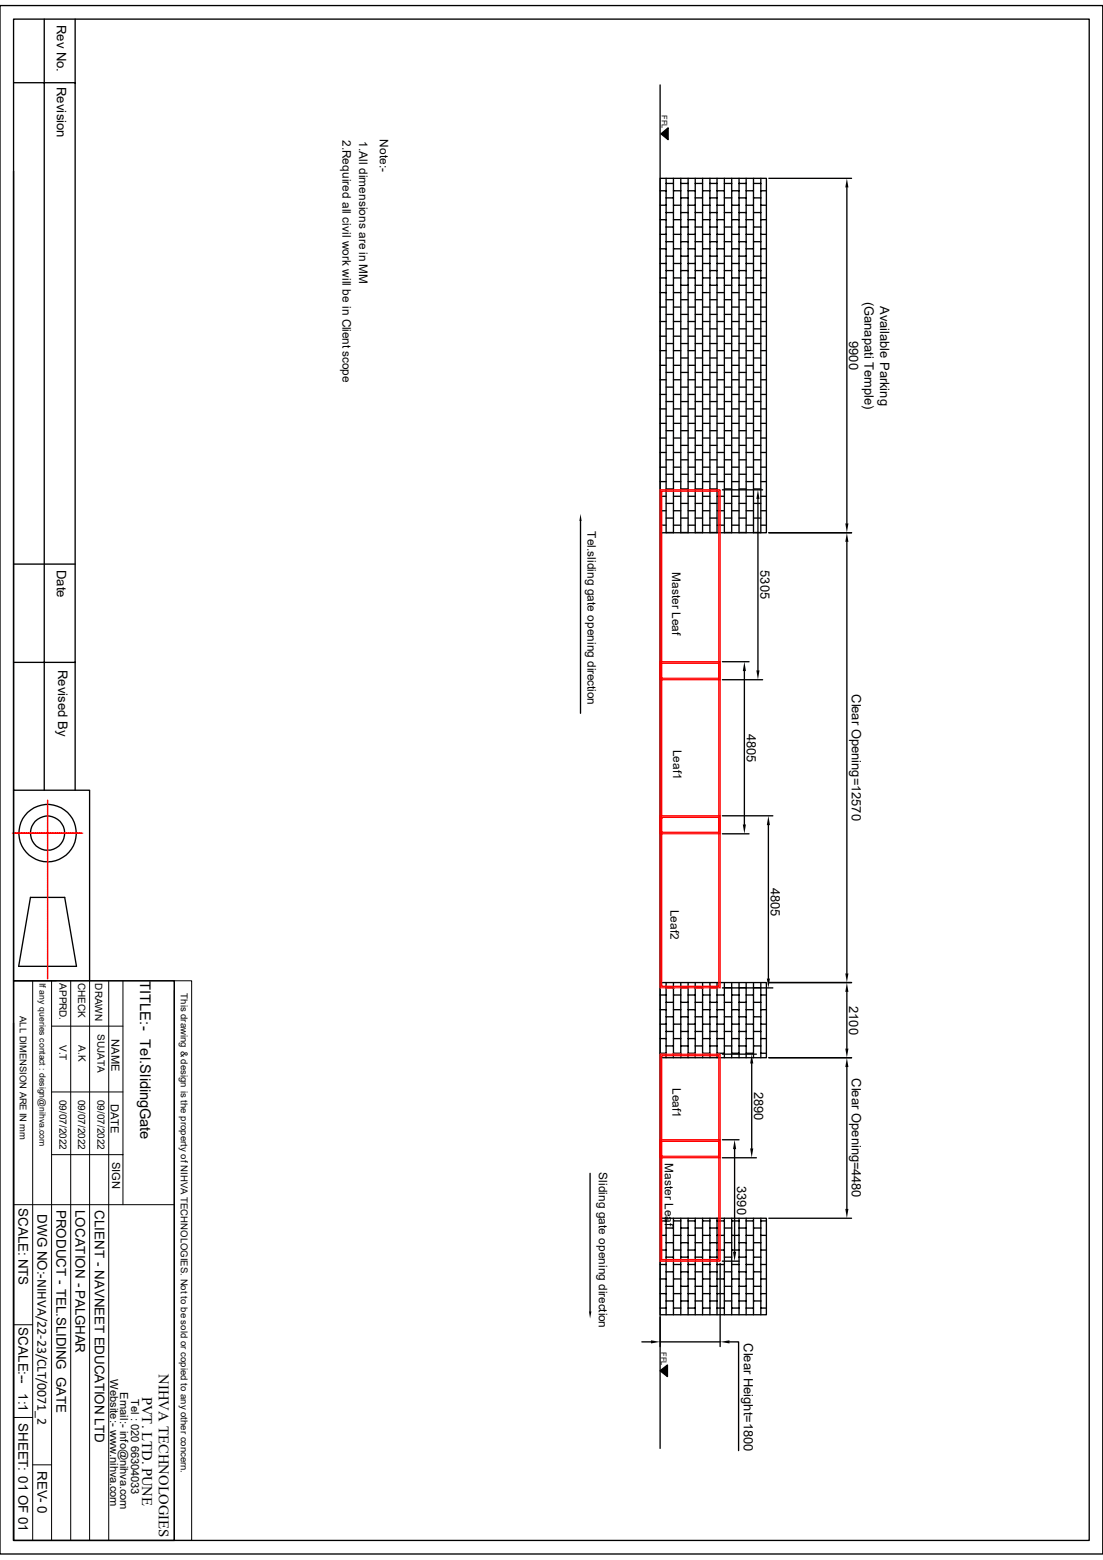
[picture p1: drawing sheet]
<svg xmlns="http://www.w3.org/2000/svg" width="210mm" height="297mm" viewBox="0 0 210 297" stroke-linecap="round" stroke-linejoin="round" font-family="sans-serif">
<g fill="none" stroke="#000" stroke-width=".25">
<path d="M0 1.1h210v294.8h-210zM2.6 3.6h204.8v289.7h-204.8zM2.6 15.7h11.7M8.4 3.6v146.9M14.3 3.6v146.9M125.7 16.2v259.6M2.6 32.6v117.9h14.5v36.2M125.7 34h20.2v67.4h-20.2zM125.7 36.3h1.1M125.7 39.1h1.1M125.9 25.5l1.3-1.2v2.3zM126.8 34v67.4"/>
<path d="M126.8 34.9h1.4M126.8 37.7h1.4M128.2 34v67.4M128.2 36.3h1.4M128.2 39.1h1.4M129.6 34v67.4M129.6 34.9h1.4M129.6 37.7h1.4M131 34v67.4M131 36.3h1.4M131 39.1h1.4M132.4 34v67.4"/>
<path d="M132.4 34.9h1.4M132.4 37.7h1.4M133.8 34v67.4M133.8 36.3h1.4M133.8 39.1h1.4M135.2 34v67.4M135.2 34.9h1.3M135.2 37.7h1.3M136.5 34v67.4M136.5 36.3h1.4M136.5 39.1h1.4M137.9 34v67.4"/>
<path d="M137.9 34.9h1.4M137.9 37.7h1.4M139.3 34v67.4M139.3 36.3h1.4M139.3 39.1h1.4M140.7 34v67.4M140.7 34.9h1.4M140.7 37.7h1.4M142.1 34v67.4M142.1 36.3h1.4M142.1 39.1h1.4M143.5 34v67.4"/>
<path d="M143.5 34.9h1.4M143.5 37.7h1.4M144.9 34v67.4M144.9 36.3h1M144.9 39.1h1M146.4 34h15.7M161.2 35.7v64M125.7 41.8h1.1M125.7 44.6h1.1M125.7 47.4h1.1M125.7 50.2h1.1M125.7 52.9h1.1"/>
<path d="M125.7 55.7h1.1M125.7 58.5h1.1M126.8 40.5h1.4M126.8 43.2h1.4M126.8 46h1.4M126.8 48.8h1.4M126.8 51.5h1.4M126.8 54.3h1.4M126.8 57.1h1.4M126.8 59.9h1.4M128.2 41.8h1.4M128.2 44.6h1.4"/>
<path d="M128.2 47.4h1.4M128.2 50.2h1.4M128.2 52.9h1.4M128.2 55.7h1.4M128.2 58.5h1.4M129.6 40.5h1.4M129.6 43.2h1.4M129.6 46h1.4M129.6 48.8h1.4M129.6 51.5h1.4M129.6 54.3h1.4M129.6 57.1h1.4"/>
<path d="M129.6 59.9h1.4M131 41.8h1.4M131 44.6h1.4M131 47.4h1.4M131 50.2h1.4M131 52.9h1.4M131 55.7h1.4M131 58.5h1.4M132.4 40.5h1.4M132.4 43.2h1.4M132.4 46h1.4M132.4 48.8h1.4"/>
<path d="M132.4 51.5h1.4M132.4 54.3h1.4M132.4 57.1h1.4M132.4 59.9h1.4M133.8 41.8h1.4M133.8 44.6h1.4M133.8 47.4h1.4M133.8 50.2h1.4M133.8 52.9h1.4M133.8 55.7h1.4M133.8 58.5h1.4M135.2 40.5h1.3"/>
<path d="M135.2 43.2h1.3M135.2 46h1.3M135.2 48.8h1.3M135.2 51.5h1.3M135.2 54.3h1.3M135.2 57.1h1.3M135.2 59.9h1.3M136.5 41.8h1.4M136.5 44.6h1.4M136.5 47.4h1.4M136.5 50.2h1.4M136.5 52.9h1.4"/>
<path d="M136.5 55.7h1.4M136.5 58.5h1.4M137.9 40.5h1.4M137.9 43.2h1.4M137.9 46h1.4M137.9 48.8h1.4M137.9 51.5h1.4M137.9 54.3h1.4M137.9 57.1h1.4M137.9 59.9h1.4M139.3 41.8h1.4M139.3 44.6h1.4"/>
<path d="M139.3 47.4h1.4M139.3 50.2h1.4M139.3 52.9h1.4M139.3 55.7h1.4M139.3 58.5h1.4M140.7 40.5h1.4M140.7 43.2h1.4M140.7 46h1.4M140.7 48.8h1.4M140.7 51.5h1.4M140.7 54.3h1.4M140.7 57.1h1.4"/>
<path d="M140.7 59.9h1.4M142.1 41.8h1.4M142.1 44.6h1.4M142.1 47.4h1.4M142.1 50.2h1.4M142.1 52.9h1.4M142.1 55.7h1.4M142.1 58.5h1.4M143.5 40.5h1.4M143.5 43.2h1.4M143.5 46h1.4M143.5 48.8h1.4"/>
<path d="M143.5 51.5h1.4M143.5 54.3h1.4M143.5 57.1h1.4M143.5 59.9h1.4M144.9 41.8h1M144.9 44.6h1M144.9 47.4h1M144.9 50.2h1M144.9 52.9h1M144.9 55.7h1M144.9 58.5h1M125.7 61.2h1.1"/>
<path d="M125.7 64h1.1M125.7 66.8h1.1M125.7 69.6h1.1M125.7 72.3h1.1M125.7 75.1h1.1M125.7 77.9h1.1M126.8 62.6h1.4M126.8 65.4h1.4M126.8 68.2h1.4M126.8 70.9h1.4M126.8 73.7h1.4M126.8 76.5h1.4"/>
<path d="M126.8 79.2h1.4M128.2 61.2h1.4M128.2 64h1.4M128.2 66.8h1.4M128.2 69.6h1.4M128.2 72.3h1.4M128.2 75.1h1.4M128.2 77.9h1.4M129.6 62.6h1.4M129.6 65.4h1.4M129.6 68.2h1.4M129.6 70.9h1.4"/>
<path d="M129.6 73.7h1.4M129.6 76.5h1.4M129.6 79.2h1.4M131 61.2h1.4M131 64h1.4M131 66.8h1.4M131 69.6h1.4M131 72.3h1.4M131 75.1h1.4M131 77.9h1.4M132.4 79.2h1.4M132.4 62.6h1.4"/>
<path d="M132.4 65.4h1.4M132.4 68.2h1.4M132.4 70.9h1.4M132.4 73.7h1.4M132.4 76.5h1.4M133.8 61.2h1.4M133.8 64h1.4M133.8 66.8h1.4M133.8 69.6h1.4M133.8 72.3h1.4M133.8 75.1h1.4M133.8 77.9h1.4"/>
<path d="M135.2 79.2h1.3M135.2 62.6h1.3M135.2 65.4h1.3M135.2 68.2h1.3M135.2 70.9h1.3M135.2 73.7h1.3M135.2 76.5h1.3M136.5 61.2h1.4M136.5 64h1.4M136.5 66.8h1.4M136.5 69.6h1.4M136.5 72.3h1.4"/>
<path d="M136.5 75.1h1.4M136.5 77.9h1.4M137.9 79.2h1.4M137.9 62.6h1.4M137.9 65.4h1.4M137.9 68.2h1.4M137.9 70.9h1.4M137.9 73.7h1.4M137.9 76.5h1.4M139.3 61.2h1.4M139.3 64h1.4M139.3 66.8h1.4"/>
<path d="M139.3 69.6h1.4M139.3 72.3h1.4M139.3 75.1h1.4M139.3 77.9h1.4M140.7 79.2h1.4M140.7 62.6h1.4M140.7 65.4h1.4M140.7 68.2h1.4M140.7 70.9h1.4M140.7 73.7h1.4M140.7 76.5h1.4M142.1 61.2h1.4"/>
<path d="M142.1 64h1.4M142.1 66.8h1.4M142.1 69.6h1.4M142.1 72.3h1.4M142.1 75.1h1.4M142.1 77.9h1.4M143.5 79.2h1.4M143.5 62.6h1.4M143.5 65.4h1.4M143.5 68.2h1.4M143.5 70.9h1.4M143.5 73.7h1.4"/>
<path d="M143.5 76.5h1.4M144.9 61.2h1M144.9 64h1M144.9 66.8h1M144.9 69.6h1M144.9 72.3h1M144.9 75.1h1M144.9 77.9h1M110.5 99.2v36.6M125.7 80.6h1.1M125.7 83.4h1.1M125.7 86.1h1.1"/>
<path d="M125.7 88.9h1.1M125.7 91.7h1.1M125.7 94.5h1.1M125.7 97.2h1.1M125.7 100h1.1M126.8 82h1.4M126.8 84.8h1.4M126.8 87.5h1.4M126.8 90.3h1.4M126.8 93.1h1.4M126.8 95.8h1.4M126.8 98.6h1.4"/>
<path d="M128.2 80.6h1.4M128.2 83.4h1.4M128.2 86.1h1.4M128.2 88.9h1.4M128.2 91.7h1.4M128.2 94.5h1.4M128.2 97.2h1.4M128.2 100h1.4M129.6 82h1.4M129.6 84.8h1.4M129.6 87.5h1.4M129.6 90.3h1.4"/>
<path d="M129.6 93.1h1.4M129.6 95.8h1.4M129.6 98.6h1.4M131 80.6h1.4M131 83.4h1.4M131 86.1h1.4M131 88.9h1.4M131 91.7h1.4M131 94.5h1.4M131 97.2h1.4M131 100h1.4M132.4 82h1.4"/>
<path d="M132.4 84.8h1.4M132.4 87.5h1.4M132.4 90.3h1.4M132.4 93.1h1.4M132.4 95.8h1.4M132.4 98.6h1.4M133.8 80.6h1.4M133.8 83.4h1.4M133.8 86.1h1.4M133.8 88.9h1.4M133.8 91.7h1.4M133.8 94.5h1.4"/>
<path d="M133.8 97.2h1.4M133.8 100h1.4M135.2 82h1.3M135.2 84.8h1.3M135.2 87.5h1.3M135.2 90.3h1.3M135.2 93.1h1.3M135.2 95.8h1.3M135.2 98.6h1.3M136.5 80.6h1.4M136.5 83.4h1.4M136.5 86.1h1.4"/>
<path d="M136.5 88.9h1.4M136.5 91.7h1.4M136.5 94.5h1.4M136.5 97.2h1.4M136.5 100h1.4M137.5 93.3h7.7M137.9 82h1.4M137.9 84.8h1.4M137.9 87.5h1.4M137.9 90.3h1.4M137.9 93.1h1.4M137.9 95.8h1.4"/>
<path d="M137.9 98.6h1.4M139.3 80.6h1.4M139.3 83.4h1.4M139.3 86.1h1.4M139.3 88.9h1.4M139.3 91.7h1.4M139.3 94.5h1.4M139.3 97.2h1.4M139.3 100h1.4M140.7 82h1.4M140.7 84.8h1.4M140.7 87.5h1.4"/>
<path d="M140.7 90.3h1.4M140.7 93.1h1.4M140.7 95.8h1.4M140.7 98.6h1.4M142.1 80.6h1.4M142.1 83.4h1.4M142.1 86.1h1.4M142.1 88.9h1.4M142.1 91.7h1.4M142.1 94.5h1.4M142.1 97.2h1.4M142.1 100h1.4"/>
<path d="M143.5 82h1.4M143.5 84.8h1.4M143.5 87.5h1.4M143.5 90.3h1.4M143.5 93.1h1.4M143.5 95.8h1.4M143.5 98.6h1.4M144.3 95v32.6M144.9 80.6h1M144.9 83.4h1M144.9 86.1h1M144.9 88.9h1"/>
<path d="M144.9 91.7h1M144.9 94.5h1M144.9 97.2h1M144.9 100h1M2.6 107.4h11.7M126.8 101.4h1.4M129.6 101.4h1.4M132.4 101.4h1.4M135.2 101.4h1.3M137.9 101.4h1.4M140.7 101.4h1.4M143.5 101.4h1.4"/>
<path d="M146.4 101.4h15.7M161.2 103.2v82.1M2.6 126.1h11.7M137.5 129.4h7.7M137.5 126h5.1M141.7 127.8v29.2M2.6 150.5v36.2M137.5 158.7h5.1M137.5 155.3h9.7M146.3 157.1v29.2M5.8 170.9h6.5l2.3 13.1h-11zM2.6 186.7h30.6v106.6h-30.6z"/>
<path d="M2.6 194.8v98.5M125.7 187.1h20.2v14.3h-20.2zM125.7 189.4h1.1M125.7 192.2h1.1M125.7 195h1.1M125.7 197.7h1.1M126.8 187.1v14.3M126.8 188h1.4M126.8 190.8h1.4M126.8 193.6h1.4M126.8 196.4h1.4M126.8 199.1h1.4"/>
<path d="M128.2 187.1v14.3M128.2 189.4h1.4M128.2 192.2h1.4M128.2 195h1.4M128.2 197.7h1.4M129.6 187.1v14.3M129.6 188h1.4M129.6 190.8h1.4M129.6 193.6h1.4M129.6 196.4h1.4M129.6 199.1h1.4M131 187.1v14.3"/>
<path d="M131 189.4h1.4M131 192.2h1.4M131 195h1.4M131 197.7h1.4M132.4 187.1v14.3M132.4 188h1.4M132.4 190.8h1.4M132.4 193.6h1.4M132.4 196.4h1.4M132.4 199.1h1.4M133.8 187.1v14.3M133.8 189.4h1.4"/>
<path d="M133.8 192.2h1.4M133.8 195h1.4M133.8 197.7h1.4M135.2 187.1v14.3M135.2 188h1.3M135.2 190.8h1.3M135.2 193.6h1.3M135.2 196.4h1.3M135.2 199.1h1.3M136.5 187.1v14.3M136.5 189.4h1.4M136.5 192.2h1.4"/>
<path d="M136.5 195h1.4M136.5 197.7h1.4M137.5 188.1h9.7M137.9 187.1v14.3M137.9 188h1.4M137.9 190.8h1.4M137.9 193.6h1.4M137.9 196.4h1.4M137.9 199.1h1.4M139.3 187.1v14.3M139.3 189.4h1.4M139.3 192.2h1.4"/>
<path d="M139.3 195h1.4M139.3 197.7h1.4M140.7 187.1v14.3M140.7 188h1.4M140.7 190.8h1.4M140.7 193.6h1.4M140.7 196.4h1.4M140.7 199.1h1.4M142.1 187.1v14.3M142.1 189.4h1.4M142.1 192.2h1.4M142.1 195h1.4"/>
<path d="M142.1 197.7h1.4M143.5 187.1v14.3M143.5 188h1.4M143.5 190.8h1.4M143.5 193.6h1.4M143.5 196.4h1.4M143.5 199.1h1.4M144.9 187.1v14.3M144.9 189.4h1M144.9 192.2h1M144.9 195h1M144.9 197.7h1"/>
<path d="M146.4 187.1h15.7M161.2 188.8v10.8M125.7 200.5h1.1M128.2 200.5h1.4M131 200.5h1.4M133.8 200.5h1.4M136.5 200.5h1.4M137.5 200.7h6.5M137.5 217h3.2M139.3 200.5h1.4M139.9 218.8v19.5M142.1 200.5h1.4"/>
<path d="M143.1 202.5v16.2M144.9 200.5h1M146.4 201.4h15.7M161.2 203.2v27M112.4 223.4v26.3M125.7 231.9h20.2v18.4h-20.2zM125.7 232.5h1.1M125.7 235.2h1.1M125.7 238h1.1M126.8 231.9v18.4M126.8 233.8h1.4M126.8 236.6h1.4"/>
<path d="M126.8 239.4h1.4M128.2 231.9v18.4M128.2 232.5h1.4M128.2 235.2h1.4M128.2 238h1.4M129.6 231.9v18.4M129.6 233.8h1.4M129.6 236.6h1.4M129.6 239.4h1.4M131 231.9v18.4M131 232.5h1.4M131 235.2h1.4"/>
<path d="M131 238h1.4M132.4 231.9v18.4M132.4 233.8h1.4M132.4 236.6h1.4M132.4 239.4h1.4M133.8 231.9v18.4M133.8 232.5h1.4M133.8 235.2h1.4M133.8 238h1.4M135.2 231.9v18.4M135.2 233.8h1.3M135.2 236.6h1.3"/>
<path d="M135.2 239.4h1.3M136.5 231.9v18.4M136.5 232.5h1.4M136.5 235.2h1.4M136.5 238h1.4M137.5 220.4h6.5M137.9 231.9v18.4M137.9 233.8h1.4M137.9 236.6h1.4M137.9 239.4h1.4M139.3 231.9v18.4M139.3 232.5h1.4"/>
<path d="M139.3 235.2h1.4M139.3 238h1.4M140.7 231.9v18.4M140.7 233.8h1.4M140.7 236.6h1.4M140.7 239.4h1.4M142.1 231.9v18.4M142.1 232.5h1.4M142.1 235.2h1.4M142.1 238h1.4M143.5 231.9v18.4M143.5 233.8h1.4"/>
<path d="M143.5 236.6h1.4M143.5 239.4h1.4M144.9 231.9v18.4M144.9 232.5h1M144.9 235.2h1M144.9 238h1M146.4 231.9h15.7M122.2 255.5h1.8M125.7 255.5h11.4M125.7 240.7h1.1M125.7 243.5h1.1M125.7 246.3h1.1"/>
<path d="M125.7 249h1.1M126.8 242.1h1.4M126.8 244.9h1.4M126.8 247.7h1.4M128.2 240.7h1.4M128.2 243.5h1.4M128.2 246.3h1.4M128.2 249h1.4M129.6 242.1h1.4M129.6 244.9h1.4M129.6 247.7h1.4M131 240.7h1.4"/>
<path d="M131 243.5h1.4M131 246.3h1.4M131 249h1.4M132.4 242.1h1.4M132.4 244.9h1.4M132.4 247.7h1.4M133.8 240.7h1.4M133.8 243.5h1.4M133.8 246.3h1.4M133.8 249h1.4M135.2 242.1h1.3M135.2 244.9h1.3"/>
<path d="M135.2 247.7h1.3M136.5 240.7h1.4M136.5 243.5h1.4M136.5 246.3h1.4M136.5 249h1.4M137.1 240.5v15.9M137.5 240.1h3.2M137.9 242.1h1.4M137.9 244.9h1.4M137.9 247.7h1.4M138.9 255.5h1.7v20.7M139.3 240.7h1.4"/>
<path d="M139.3 243.5h1.4M139.3 246.3h1.4M139.3 249h1.4M140.7 242.1h1.4M140.7 244.9h1.4M140.7 247.7h1.4M142.1 240.7h1.4M142.1 243.5h1.4M142.1 246.3h1.4M142.1 249h1.4M143.5 242.1h1.4M143.5 244.9h1.4"/>
<path d="M143.5 247.7h1.4M144.9 240.7h1M144.9 243.5h1M144.9 246.3h1M144.9 249h1M125.7 261l1.4-1.1v2.2z"/>
<circle cx="9.1" cy="158.6" r="5.5"/>
<circle cx="9.1" cy="158.6" r="3.3"/>
</g>
<g fill="none" stroke="#000" stroke-width=".19">
<path d="M2.6 186.7h30.6M6.2 186.7v106.6M9.8 195.4h13.6M9.8 186.7v106.6M13.5 186.7v106.6M17.1 186.7v106.6M20.7 186.7v106.6M23.4 186.7v42.7M33.2 186.7h3.3v106.6h-3.3zM33.2 188.6v104.7M9.8 219.8h13.6M9.8 207.9h13.6"/>
<path d="M2.6 229.4h30.6M2.6 252.2h3.6M2.6 269.9h3.6M6.2 278.9h3.6"/>
</g>
<g fill="none" stroke="#f00" stroke-width=".25">
<path d="M125.7 93.3h11.4v36.1h-11.4zM126 93.5h10.9v35.6h-10.9zM125.7 126h11.4v32.7h-11.4zM126 126.3h10.9v32.2h-10.9zM9.1 152.4v1.6M9.1 154.1v9.6M15.7 158.6h-13.3M125.7 155.3h11.4v32.8h-11.4zM126 155.6h10.9v32.2h-10.9zM9.1 163.7v22.7M125.7 217h11.4v23.1h-11.4zM125.7 200.7h11.4v19.7h-11.4z"/>
<path d="M126 217.3h10.9v22.5h-10.9zM126 201h10.9v19.1h-10.9z"/>
</g>
<g fill="#000">
<path d="M125.9 25.5l1.3-1.2v2.3zM161.2 34l.3 1.7h-.5zM110.5 97.8l.2 1.4h-.4zM144.3 93.3l.3 1.7h-.6zM161 99.7h.5l-.3 1.7zM161.2 101.4l.3 1.8h-.5zM141.7 126l.3 1.8h-.6zM144 127.6h.6l-.3 1.8zM141.4 157h.6l-.3 1.7zM146.3 155.3l.3 1.8h-.6zM146 186.3h.6l-.3 1.8zM161 185.3h.5l-.3 1.8z"/>
<path d="M161.2 187.1l.3 1.7h-.5zM161 199.6h.5l-.3 1.8zM139.9 217l.3 1.8h-.6zM143.1 200.7l.3 1.8h-.6zM142.8 218.7h.6l-.3 1.7zM161.2 201.4l.3 1.8h-.5zM139.6 238.3h.6l-.3 1.8zM161 230.2h.5l-.3 1.7zM112.1 249.7h.5l-.2 1.3zM124 255.2l1.7 .3-1.7 .3zM125.7 261l1.4-1.1v2.2zM137.1 255.5l1.8-.3v.6z"/>
</g>
<g font-size="2.8">
<text x="26.7" y="186.7" transform="rotate(90 26.7 186.7)">TITLE:- Tel.SlidingGate</text>
<text x="30.3" y="261.6" transform="rotate(90 30.3 261.6)">NIHVA TECHNOLOGIES</text>
<text x="27.1" y="265.9" transform="rotate(90 27.1 265.9)">PVT. LTD. PUNE</text>
</g>
<g font-size="2.5">
<text x="10.8" y="4.7" transform="rotate(90 10.8 4.7)">Rev No.</text>
<text x="10.8" y="16.6" transform="rotate(90 10.8 16.6)">Revision</text>
<text x="164.6" y="57.4" transform="rotate(90 164.6 57.4)">(Ganapati Temple)</text>
<text x="167.6" y="58.3" transform="rotate(90 167.6 58.3)">Available Parking</text>
<text x="161.7" y="65" transform="rotate(90 161.7 65)">9900</text>
<text x="10.8" y="108.5" transform="rotate(90 10.8 108.5)">Date</text>
<text x="144.8" y="108.6" transform="rotate(90 144.8 108.6)">5305</text>
<text x="11" y="127.5" transform="rotate(90 11 127.5)">Revised By</text>
<text x="162.2" y="132.2" transform="rotate(90 162.2 132.2)">Clear Opening=12570</text>
<text x="142.2" y="139.7" transform="rotate(90 142.2 139.7)">4805</text>
<text x="146.8" y="169" transform="rotate(90 146.8 169)">4805</text>
<text x="161.7" y="191.6" transform="rotate(90 161.7 191.6)">2100</text>
<text x="143.6" y="207.9" transform="rotate(90 143.6 207.9)">2890</text>
<text x="162.2" y="205.3" transform="rotate(90 162.2 205.3)">Clear Opening=4480</text>
<text x="140.3" y="225.8" transform="rotate(90 140.3 225.8)">3390</text>
<text x="3.5" y="230" transform="rotate(90 3.5 230)">SCALE: NTS</text>
<text x="7.1" y="231.2" transform="rotate(90 7.1 231.2)">DWG NO:-NIHVA/22-23/CLT/0071_2</text>
<text x="10.8" y="230.3" transform="rotate(90 10.8 230.3)">PRODUCT - TEL.SLIDING GATE</text>
<text x="14.4" y="230.3" transform="rotate(90 14.4 230.3)">LOCATION - PALGHAR</text>
<text x="18" y="230.4" transform="rotate(90 18 230.4)">CLIENT - NAVNEET EDUCATION LTD</text>
<text x="3.5" y="252.7" transform="rotate(90 3.5 252.7)">SCALE:--</text>
<text x="141.6" y="255.8" transform="rotate(90 141.6 255.8)">Clear Height=1800</text>
<text x="3.5" y="265.3" transform="rotate(90 3.5 265.3)">1:1</text>
<text x="3.5" y="271" transform="rotate(90 3.5 271)">SHEET: 01 OF 01</text>
<text x="7.2" y="280" transform="rotate(90 7.2 280)">REV- 0</text>
</g>
<g font-size="2.2">
<text x="65.2" y="26.6" transform="rotate(90 65.2 26.6)">2.Required all civil work will be in Client scope</text>
<text x="68.4" y="26.9" transform="rotate(90 68.4 26.9)">1.All dimensions are in MM</text>
<text x="72.3" y="26.5" transform="rotate(90 72.3 26.5)">Note:-</text>
<text x="111.9" y="101.1" transform="rotate(90 111.9 101.1)">Tel.sliding gate opening direction</text>
<text x="128" y="108.9" transform="rotate(90 128 108.9)">Master Leaf</text>
<text x="128.2" y="142.7" transform="rotate(90 128.2 142.7)">Leaf1</text>
<text x="127.6" y="173.2" transform="rotate(90 127.6 173.2)">Leaf2</text>
<text x="128" y="207.1" transform="rotate(90 128 207.1)">Leaf1</text>
<text x="126.6" y="221.4" transform="rotate(90 126.6 221.4)">Master Leaf</text>
<text x="114" y="223.2" transform="rotate(90 114 223.2)">Sliding gate opening direction</text>
</g>
<g font-size="2.1">
<text x="21.3" y="197.9" transform="rotate(90 21.3 197.9)">NAME</text>
<text x="21.1" y="210.1" transform="rotate(90 21.1 210.1)">DATE</text>
<text x="21.3" y="221.1" transform="rotate(90 21.3 221.1)">SIGN</text>
<text x="21" y="262.6" transform="rotate(90 21 262.6)">Website:- www.nihva.com</text>
<text x="22.9" y="265" transform="rotate(90 22.9 265)">Email:- info@nihva.com</text>
<text x="25" y="266.3" transform="rotate(90 25 266.3)">Tel : 020 66304033</text>
</g>
<g font-size="1.9">
<text x="11.3" y="187.2" transform="rotate(90 11.3 187.2)">APPRD.</text>
<text x="14.9" y="187.1" transform="rotate(90 14.9 187.1)">CHECK</text>
<text x="18.1" y="187.2" transform="rotate(90 18.1 187.2)">DRAWN</text>
<text x="18.5" y="196.9" transform="rotate(90 18.5 196.9)">SUJATA</text>
<text x="11.3" y="199" transform="rotate(90 11.3 199)">V.T</text>
<text x="14.9" y="199" transform="rotate(90 14.9 199)">A.K</text>
<text x="11.3" y="209.4" transform="rotate(90 11.3 209.4)">09/07/2022</text>
<text x="14.9" y="209.4" transform="rotate(90 14.9 209.4)">09/07/2022</text>
<text x="18.5" y="209.4" transform="rotate(90 18.5 209.4)">09/07/2022</text>
</g>
<g font-size="1.8">
<text x="34.5" y="189.1" transform="rotate(90 34.5 189.1)">This drawing &amp; design is the property of NIHVA TECHNOLOGIES. Not to be sold or copied to any other concern.</text>
<text x="3.8" y="193.4" transform="rotate(90 3.8 193.4)">ALL DIMENSION ARE IN mm</text>
</g>
<text font-size="1.7" x="7.5" y="187.2" transform="rotate(90 7.5 187.2)">If any queries contact : design@nihva.com</text>
<g font-size="1.4">
<text x="126" y="21.9" transform="rotate(90 126 21.9)">FFL</text>
<text x="125.9" y="257.4" transform="rotate(90 125.9 257.4)">FFL</text>
</g>
</svg>
